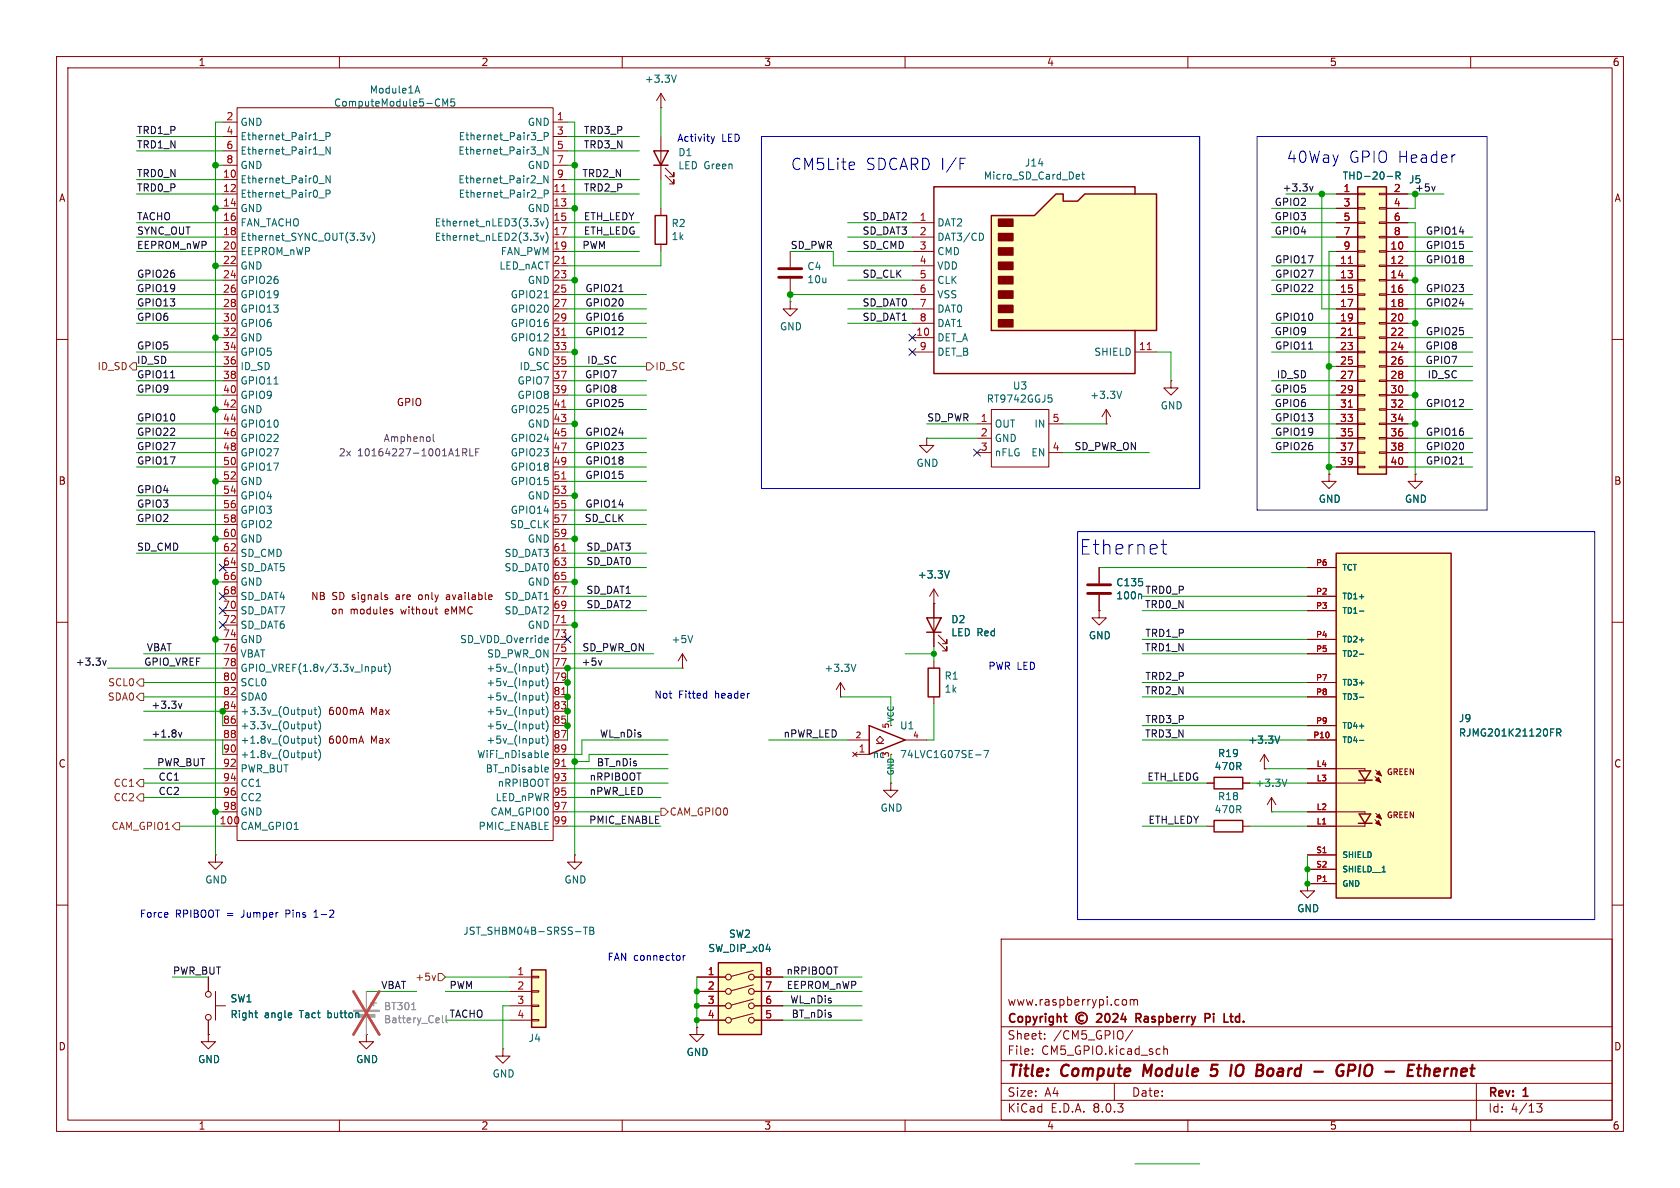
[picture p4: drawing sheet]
<svg xmlns="http://www.w3.org/2000/svg" width="297mm" height="210mm" viewBox="0 0 297 210" stroke-linecap="round" stroke-linejoin="round" font-family="sans-serif">
<g fill="none" stroke="#840000" stroke-width=".18">
<path d="M10 10h277v190h-277zM12 12h273v186h-273zM60 10v2M110 10v2M160 10v2M210 10v2M260 10v2M10 60h2M285 60h2M10 110h2M285 110h2M10 160h2"/>
<path d="M285 160h2M177 166h108v32h-108zM198.7 176.7l.3 .1 .2 .2-.1 .6-.4 .1M199.8 176.8l.4-.1 .3 .2M199.8 176.7v1M200.5 176.9l.2-.2 .3 .1 .1 .9M200.5 176.9v.8M60 198v2M110 198v2M160 198v2M177 194.5h108M177 191.5h108"/>
<path d="M177 187.5h108M177 181.5h108M182.5 186.3v.1M182.5 185.5v.1M184.7 183.6v.1M184.7 182.8v.1M197 191.5v3M200.2 182.1l-1.2 2M205.7 184.9v1.5M205.7 185.5l.3-.1 .3 .1 .1 .9M210 198v2M260 198v2"/>
<path d="M261 191.5v6.5M271.7 195.1h.9l-.5 .6 .4 .1v.7l-.2 .1-.6-.1"/>
</g>
<g fill="none" stroke="#840000" stroke-width=".4">
<path d="M202.3 188.2l-.2 2M214 190l.3 .2 .6-.1M215.3 188.2h-1l-.2 1 .3-.2 .7 .1M219.5 188.2a.77 .77 0 0 0-1 .7v1l.3 .3h.4M224.8 188.9a.62 .62 0 0 0-.7 .4v.7l.2 .2h.3M237.5 188.3a.86 .86 0 0 0-1.2 .8M238.4 189.3h.7a.55 .55 0 0 0 .5-.5 .55 .55 0 0 0-.3-.6h-.8l-.2 2M240.5 188.2l-.2 2M248.8 190.2h1M249 189.2h.6M249.1 188.2h.9M250.5 188.9h.8"/>
<path d="M250.9 188.2l-.2 1.7M252 189l.2-.1 .5 .1-.1 1.2M252 188.2l-.2 2M254.6 189.4l-1 .1M254.6 189.2l-.3-.3h-.4l-.3 .3v.9l.2 .1 .6-.1"/>
</g>
<g fill="none" stroke="#840000" stroke-width=".3">
<path d="M188.1 179.7h.5M190.8 179a1 1 0 0 0-.4 1.6 1 1 0 0 0 1.6 0 1 1 0 0 0-.4-1.6M191.5 179.5a.52 .52 0 0 0-.8 .5 .52 .52 0 0 0 .8 .4M193.9 179.3l.6-.1 .2 .1 .1 .3-1 1.1h1M195.5 179.3l.2-.1a.81 .81 0 0 1 .6 .6 .81 .81 0 0 1-.3 .8l-.2 .1a.81 .81 0 0 1-.3-1.4zM196.8 179.3l.5-.1 .3 .1v.3l-.9 1.1h.9M198.6 179.1l-.4 1.1h.9M198.9 179.7v1M201.2 180l.5 .7M201.6 179.3l-.8-.1v1.5M201.6 179.9l-.8 .1M213.1 179.2h.5l.3 .3-.1 .4-.7 .1"/>
<path d="M217.4 179.7h.6M217.6 179.2v1.3l.4 .2M188.5 180.7h.1"/>
</g>
<path d="M240 33h5.1v50.8h-5.1z" fill="#ffffc2"/>
<g fill="none" stroke="#840000" stroke-width=".18">
<path d="M236.2 34.3h3.8M236.2 36.8h3.8M236.2 39.4h3.8M240 39.2h1.3v.3h-1.3zM240 36.7h1.3v.3h-1.3zM240 34.2h1.3v.2h-1.3zM243.8 39.2h1.3v.3h-1.3zM243.8 36.7h1.3v.3h-1.3zM243.8 34.2h1.3v.2h-1.3zM245.1 34.3h3.8M245.1 36.8h3.8M245.1 39.4h3.8"/>
<path d="M236.2 44.5h3.8M236.2 47h3.8M236.2 49.5h3.8M236.2 52.1h3.8M236.2 54.6h3.8M236.2 57.2h3.8M236.2 59.7h3.8M236.2 41.9h3.8M240 59.6h1.3v.2h-1.3zM240 57h1.3v.3h-1.3zM240 54.5h1.3v.2h-1.3zM240 51.9h1.3v.3h-1.3z"/>
<path d="M240 49.4h1.3v.3h-1.3zM240 46.9h1.3v.2h-1.3zM240 44.3h1.3v.3h-1.3zM240 41.8h1.3v.2h-1.3zM243.8 59.6h1.3v.2h-1.3zM243.8 57h1.3v.3h-1.3zM243.8 54.5h1.3v.2h-1.3zM243.8 51.9h1.3v.3h-1.3zM243.8 49.4h1.3v.3h-1.3zM243.8 46.9h1.3v.2h-1.3zM243.8 44.3h1.3v.3h-1.3zM243.8 41.8h1.3v.2h-1.3z"/>
<path d="M245.1 44.5h3.8M245.1 47h3.8M245.1 49.5h3.8M245.1 52.1h3.8M245.1 54.6h3.8M245.1 57.2h3.8M245.1 59.7h3.8M245.1 41.9h3.8M172.7 74.9h2.6M172.7 77.5h2.6M175.3 72.4h10.1v10.2h-10.1zM185.4 74.9h2.6"/>
<path d="M207 67.3v1.3h1.3l-1.3 1.3-1.3-1.3h1.3M207 67.3h.1M236.2 62.2h3.8M236.2 64.8h3.8M236.2 67.3h3.8M236.2 69.9h3.8M236.2 72.4h3.8M236.2 74.9h3.8M236.2 77.5h3.8M240 79.9h1.3v.2h-1.3zM240 77.3h1.3v.3h-1.3zM240 74.8h1.3v.3h-1.3z"/>
<path d="M240 72.3h1.3v.2h-1.3zM240 69.7h1.3v.3h-1.3zM240 67.2h1.3v.2h-1.3zM240 64.6h1.3v.3h-1.3zM240 62.1h1.3v.3h-1.3zM243.8 79.9h1.3v.2h-1.3zM243.8 77.3h1.3v.3h-1.3zM243.8 74.8h1.3v.3h-1.3zM243.8 72.3h1.3v.2h-1.3zM243.8 69.7h1.3v.3h-1.3zM243.8 67.2h1.3v.2h-1.3zM243.8 64.6h1.3v.3h-1.3z"/>
<path d="M243.8 62.1h1.3v.3h-1.3zM245.1 62.2h3.8M245.1 64.8h3.8M245.1 67.3h3.8M245.1 69.9h3.8M245.1 72.4h3.8M245.1 74.9h3.8M245.1 77.5h3.8M172.7 80h2.6M185.4 80h2.6M236.2 80h3.8M236.2 82.6h3.8"/>
<path d="M240 82.4h1.3v.3h-1.3zM243.8 82.4h1.3v.3h-1.3zM245.1 80h3.8M245.1 82.6h3.8"/>
</g>
<path d="M240 33h5.1v50.8h-5.1z" fill="none" stroke="#840000" stroke-width=".25"/>
<path d="M238.4 46.6h.7M238.4 59.3h.7M238.4 72h.7" fill="none" stroke="#a90000" stroke-width=".18"/>
<path d="M245.2 31.2h1M246.8 31.1l.6-.1 .1-.2v-.3l-.7-.1v1.3M247.1 31.1l.4 .6M185.3 69.8h.6M185.8 70.3l.2 .2v.3l-.2 .3" fill="none" stroke="#006464" stroke-width=".18"/>
<path d="M175.3 38.1h7.6l3.8-3.8h1.3v1.3h2.5l1.3-1.3h12.7v24.1h-29.2z" fill="#ffffc2"/>
<g fill="#840000" stroke="#840000" stroke-width=".25">
<path d="M176.5 56.5h2.6v1.3h-2.6z"/>
<path d="M176.5 54h2.6v1.2h-2.6z"/>
<path d="M176.5 51.4h2.6v1.3h-2.6z"/>
<path d="M176.5 48.9h2.6v1.3h-2.6z"/>
<path d="M176.5 46.4h2.6v1.2h-2.6z"/>
<path d="M176.5 43.8h2.6v1.3h-2.6z"/>
<path d="M176.5 41.3h2.6v1.2h-2.6z"/>
<path d="M176.5 38.7h2.6v1.3h-2.6z"/>
</g>
<path d="M175.3 38.1h7.6l3.8-3.8h1.3v1.3h2.5l1.3-1.3h12.7v24.1h-29.2zM200.7 34.3v-1.3h-35.6v33h35.6v-7.6M214.6 137.4h5.1v2h-5.1z" fill="none" stroke="#840000" stroke-width=".25"/>
<g fill="none" stroke="#840000" stroke-width=".18">
<path d="M116.8 19.1h.1M116.8 16.5l-.7 1.3M116.8 16.5v2.6M116.8 16.5l.8 1.3M161.3 39.4h3.8M161.3 59.7h3.8M161.3 41.9h3.8M161.3 44.5h3.8M161.3 47h3.8M161.3 49.5h3.8M161.3 52.1h3.8M161.3 54.6h3.8"/>
<path d="M161.3 57.2h3.8M161.3 62.2h3.8M163.8 77.5v1.2h1.3l-1.3 1.3-1.2-1.3h1.2M163.8 77.5h.1M200.7 62.2h3.8M234.9 83.8v1.3h1.3l-1.3 1.3-1.2-1.3h1.2M234.9 83.8h.1M250.2 83.8v1.3h1.3l-1.3 1.3-1.3-1.3h1.3M250.2 83.8h.1M120.6 118.1h.1M120.6 115.6l-.7 1.2M120.6 115.6v2.5"/>
<path d="M120.6 115.6l.8 1.2M165.1 106.7h.1M165.1 104.1l-.8 1.3M165.1 104.1v2.6M165.1 104.1l.8 1.3M213.4 138.4h1.2M219.7 138.4h1.3M223.5 135.9h.1M223.5 133.4l-.7 1.2M223.5 133.4v2.5M223.5 133.4l.8 1.2M224.8 143.5h.1"/>
<path d="M224.8 141l-.8 1.2M224.8 141v2.5M224.8 141l.8 1.2M64.8 182.9v1.3h1.2l-1.2 1.2-1.3-1.2h1.3M64.8 182.9h.1"/>
</g>
<path d="M202.8 61.8h.7" fill="none" stroke="#a90000" stroke-width=".18"/>
<path d="M119.6 13.3l-.5 1.2M190.7 30.8l.2 .3-.6 .1M190.8 31.6l-.1 .1M191.2 30.8h.5M191.4 30.4v1.1l.3 .2M173.6 41.3l.3 .5-.3 .6M122.5 112.3l-.5 1.3M167.8 100.9l-.4 1.3M226.2 130.1l-.4 1.3M227.5 137.7l-.4 1.3" fill="none" stroke="#006464" stroke-width=".18"/>
<g fill="#a1a1a1" stroke="#a1a1a1" stroke-width=".18">
<path d="M62.5 178.6h4.6v.2h-4.6z"/>
<path d="M63.2 179.3h3.1v.5h-3.1z"/>
</g>
<path d="M64.8 175.3v3.3M64.8 179.6v3.3" fill="none" stroke="#a1a1a1" stroke-width=".18"/>
<path d="M65.5 177.3h1M66 176.8v1" fill="none" stroke="#a1a1a1" stroke-width=".25"/>
<path d="M72.8 178.5h.7M78.2 179.5v1.1l.2 .2M78.9 180.6l.2 .2" fill="none" stroke="#989898" stroke-width=".18"/>
<path d="M62.5 175.3l4.6 7.6M67.1 175.3l-4.6 7.6" fill="none" stroke="#e65255" stroke-width=".46"/>
<path d="M94 171.5h2.5v10.1h-2.5z" fill="#ffffc2"/>
<g fill="none" stroke="#840000" stroke-width=".18">
<path d="M116.8 24.1v7.7M116.8 36.8v1.3M117.6 31l1.5 1.5v-.7v.7h-.7M117.6 29.7l1.5 1.5v-.7v.7h-.7M116.8 43.2v1.3M139.7 53.3v1.3h1.3l-1.3 1.3-1.3-1.3h1.3M139.7 53.3h.1M165.1 116.8v1.3M157.5 138.4v1.3h1.2l-1.2 1.3-1.3-1.3h1.3M157.5 138.4h.1M165.1 123.2v1.3M101.6 151.1v1.3h1.3l-1.3 1.3-1.3-1.3h1.3"/>
<path d="M101.6 151.1h.1M36.8 172.7v2.6M38.1 177.8h1.8M38.1 175.3v5M90.2 172.7h3.8M90.2 175.3h3.8M90.2 177.8h3.8M94 177.7h1.2v.2h-1.2zM94 175.1h1.2v.3h-1.2zM94 172.6h1.2v.2h-1.2zM36.8 182.9v1.3h1.3l-1.3 1.2-1.2-1.2h1.2M36.8 182.9h.1"/>
<path d="M36.8 180.3v2.6M90.2 180.3h3.8M94 180.2h1.2v.3h-1.2zM123.2 181.6v1.3h1.3l-1.3 1.3-1.3-1.3h1.3M123.2 181.6h.1"/>
<circle cx="36.8" cy="179.8" r=".51"/>
<circle cx="36.8" cy="175.8" r=".51"/>
</g>
<path d="M115.6 26.7h2.5l-1.3 2.5zM115.6 29.2h2.5M115.8 38.1h2.1v5.1h-2.1zM164.1 118.1h2v5.1h-2zM94 171.5h2.5v10.1h-2.5z" fill="none" stroke="#840000" stroke-width=".25"/>
<path d="M45 179.1h.5M45.3 179.8l.2 .1M103.1 163.9h.8M103.5 163.9v1.3M104.3 163.9h.4l.2 .2-.2 .4 .2 .1 .1 .3-.2 .3h-.5zM104.3 164.5h.4" fill="none" stroke="#006464" stroke-width=".18"/>
<path d="M127 170.2h7.6v12.7h-7.6z" fill="#ffffc2"/>
<g fill="none" stroke="#840000" stroke-width=".18">
<path d="M41.9 19.1h55.9v129.5h-55.9zM39.4 21.6h2.5M39.4 31.8h2.5M39.4 34.3h2.5M39.4 36.8h2.5M39.4 39.4h2.5M39.4 24.1h2.5M39.4 26.7h2.5M39.4 29.2h2.5M97.8 21.6h2.5M97.8 31.8h2.5M97.8 34.3h2.5"/>
<path d="M97.8 36.8h2.5M97.8 39.4h2.5M97.8 24.1h2.5M97.8 26.7h2.5M97.8 29.2h2.5M39.4 41.9h2.5M39.4 44.5h2.5M39.4 47h2.5M39.4 49.5h2.5M39.4 52.1h2.5M39.4 54.6h2.5M39.4 57.2h2.5"/>
<path d="M39.4 59.7h2.5M97.8 41.9h2.5M97.8 44.5h2.5M97.8 47h2.5M97.8 49.5h2.5M97.8 52.1h2.5M97.8 54.6h2.5M97.8 57.2h2.5M97.8 59.7h2.5M139.7 44.5v2.7M139.7 49.3v2.8M39.4 62.2h2.5"/>
<path d="M39.4 64.8h2.5M39.4 67.3h2.5M39.4 69.9h2.5M39.4 72.4h2.5M39.4 74.9h2.5M39.4 77.5h2.5M97.8 62.2h2.5M97.8 64.8h2.5M97.8 67.3h2.5M97.8 69.9h2.5M97.8 72.4h2.5M97.8 74.9h2.5"/>
<path d="M97.8 77.5h2.5M39.4 80h2.5M39.4 82.6h2.5M39.4 85.1h2.5M39.4 87.6h2.5M39.4 90.2h2.5M39.4 92.7h2.5M39.4 95.3h2.5M39.4 97.8h2.5M97.8 80h2.5M97.8 82.6h2.5M97.8 85.1h2.5"/>
<path d="M97.8 87.6h2.5M97.8 90.2h2.5M97.8 92.7h2.5M97.8 95.3h2.5M97.8 97.8h2.5M39.4 100.3h2.5M39.4 102.9h2.5M39.4 105.4h2.5M39.4 108h2.5M39.4 110.5h2.5M39.4 113h2.5M39.4 115.6h2.5"/>
<path d="M39.4 118.1h2.5M68.4 105.6l.1 .1-.1 .3M68.4 105.1l.1 .1M69.1 108.1l.3 .1 .1 .1-.2 .2h-.3M69.1 107.7h.3M76.9 107.7h.5M77.1 108.5h.3M79.3 105.1l-.3 .1M79.4 105.5h-.3l-.2 .2 .1 .2 .4 .1M97.8 100.3h2.5M97.8 102.9h2.5M97.8 105.4h2.5"/>
<path d="M97.8 108h2.5M97.8 110.5h2.5M97.8 113h2.5M97.8 115.6h2.5M97.8 118.1h2.5M165.1 106.7v7.6M165.9 113.5l1.5 1.6v-.8v.8h-.8M165.9 112.3l1.5 1.5v-.8v.8h-.8M194.3 108v1.2h1.3l-1.3 1.3-1.3-1.3h1.3M194.3 108h.1M194.3 100.3v2.8M194.3 105.2v2.8"/>
<path d="M39.4 120.7h2.5M39.4 123.2h2.5M39.4 125.7h2.5M39.4 128.3h2.5M39.4 130.8h2.5M39.4 133.4h2.5M39.4 135.9h2.5M39.4 138.4h2.5M63.6 131h.6M63.6 125.9h.6M63.9 130.1l.4 1.3M63.9 125l.4 1.3"/>
<path d="M97.8 120.7h2.5M97.8 123.2h2.5M97.8 125.7h2.5M97.8 128.3h2.5M97.8 130.8h2.5M97.8 133.4h2.5M97.8 135.9h2.5M97.8 138.4h2.5M148.6 123.2h.1M148.6 120.7l-.8 1.2M148.6 120.7v2.5M148.6 120.7l.8 1.2"/>
<path d="M149.9 130.8h3.8M150.7 133l.8 .7M151.1 133.4h2.6M151.5 133l-.8 .7M154.9 130.8l.7-.6 .6 .6-.6 .6zM154.9 131.4h1.3M160 130.8h3.8M38.1 151.1v1.3h1.3l-1.3 1.3-1.3-1.3h1.3M38.1 151.1h.1M39.4 141h2.5M39.4 143.5h2.5M97.8 141h2.5"/>
<path d="M97.8 143.5h2.5M97.8 146.1h2.5M213.4 146.1h1.2M219.7 146.1h1.3M231.1 156.2v1.3h1.3l-1.3 1.3-1.2-1.3h1.2M231.1 156.2h.1M123.2 172.7h5.1M123.2 175.3h5.1M123.2 177.8h5.1M133.2 179.1l-3.9 1.1M133.2 176.6l-3.9 1.1M133.2 174.1l-3.9 1"/>
<path d="M133.2 171.6l-3.9 1M133.3 172.7h5.1M133.3 175.3h5.1M133.3 177.8h5.1M88.9 185.4v1.3h1.3l-1.3 1.3-1.3-1.3h1.3M88.9 185.4h.1M123.2 180.3h5.1M133.3 180.3h5.1"/>
<circle cx="128.8" cy="177.8" r=".51"/>
<circle cx="128.8" cy="172.7" r=".51"/>
<circle cx="128.8" cy="175.3" r=".51"/>
<circle cx="132.8" cy="172.7" r=".51"/>
<circle cx="132.8" cy="177.8" r=".51"/>
<circle cx="132.8" cy="175.3" r=".51"/>
<circle cx="128.8" cy="180.3" r=".51"/>
<circle cx="132.8" cy="180.3" r=".51"/>
</g>
<path d="M163.8 109.2h2.6l-1.3 2.6zM163.8 111.8h2.6M153.7 128.3l6.3 2.5-6.3 2.6zM214.6 145h5.1v2.1h-5.1zM127 170.2h7.6v12.7h-7.6z" fill="none" stroke="#840000" stroke-width=".25"/>
<g fill="none" stroke="#006464" stroke-width=".18">
<path d="M73.5 16.1h.6M73.8 15.2l.4 1.3M78.3 18.8v-1.3l.4 .9 .4-.9v1.3M80.3 17.5h-.6v.6l.2-.1h.4l.1 .2-.1 .4-.1 .2-.5-.2M56.4 32.5h.9M56.4 35h.9M56.4 24.8h.9M56.4 27.4h.9M57.6 24.1l.6-.1 .2-.1-.1-.3-.7-.2v1.3M57.6 34.3l.6-.1 .2-.2-.1-.3-.7-.1v1.3M58.4 26v1.2l-.8-1.2v1.2M58.4 31.1v1.2l-.8-1.2v1.2"/>
<path d="M94.3 38.7h.8l-.4 .5 .4 .1v.4l-.2 .2h-.4M94.9 32.5h1M94.9 27.4h1M94.9 35h1M94.9 24.8h1M95.5 39.1l.4 .8 .3-.8M96.2 24.1l.6-.1 .1-.1v-.3l-.7-.2v1.3M96.2 34.3l.6-.1 .1-.2v-.3l-.7-.1v1.3M96.5 38.5a1.46 1.46 0 0 1 0 1.9M96.9 26v1.2l-.7-1.2v1.2M96.9 31.1v1.2l-.7-1.2v1.2M64.9 41.6l.3 .9 .3-.9"/>
<path d="M65.9 41a1.46 1.46 0 0 1 0 2M94.3 41.2h.8l-.4 .5 .4 .1v.4l-.2 .3h-.4M95.5 41.6l.4 .9 .3-.9M96.2 52.6h.7M96.5 41a1.46 1.46 0 0 1 0 2M48.4 67.9h.8M66.3 118v.6M66.9 117.8l.1 .8 .3 .1 .1-.1M67.4 117.8v.9M67.9 117.8h.4M68 117.4v1.1l.3 .2M68.6 117.2a1.46 1.46 0 0 1 0 2"/>
<path d="M95.7 117.8h.5M95.9 117.4v1.1l.3 .2M95.9 120v1l.3 .2M96.5 112.8h.4v.3l-.6 .1M96.5 117.2a1.46 1.46 0 0 1 0 2M96.5 119.8a1.46 1.46 0 0 1 0 1.9M96.9 113.5l-.4 .1M151.3 117.4l-.4 1.3M201.6 105l.2 .2M55.1 126.2l-.4 .1M55.1 125.5v.8M55.1 128v.8"/>
<path d="M55.1 130.5v.9M55.1 133.1v.8M55.1 128.7l-.4 .1M55.1 131.3l-.4 .1M55.1 133.8l-.4 .1M55.5 125.5h.5M55.5 128h.5M55.5 130.5h.5M55.5 133.1h.5M55.7 125v1.1l.3 .2M55.7 127.6v1.1l.3 .1M55.7 130.1v1.1l.3 .2"/>
<path d="M55.7 132.7v1l.3 .2M56.3 127.4a1.46 1.46 0 0 1 0 1.9M56.3 124.9a1.46 1.46 0 0 1 0 1.9M56.3 129.9a1.46 1.46 0 0 1 0 2M56.3 132.5a1.46 1.46 0 0 1 0 1.9M95.7 120.4h.5M95.7 122.9h.5M95.7 125.5h.5M95.7 128h.5M95.7 130.5h.5M95.9 122.5v1.1l.3 .2M95.9 125v1.1l.3 .2"/>
<path d="M95.9 127.6v1.1l.3 .1M95.9 130.1v1.1l.3 .2M96.3 133.5l.6-.1v-.3h-.4l-.2 .2 .1 .6h.5M96.4 135.7l.4-.1 .1 .3-.6 .1M96.4 136.4h.5M96.5 122.3a1.46 1.46 0 0 1 0 2M96.5 124.9a1.46 1.46 0 0 1 0 1.9M96.5 127.4a1.46 1.46 0 0 1 0 1.9M96.5 129.9a1.46 1.46 0 0 1 0 2M172.5 133.4h.9M173.9 132.7h.9l-.6 1.2"/>
</g>
<path d="M99.3 33.9h.7M99.3 46.6h.7M99.3 59.3h.7M99.3 72h.7M99.3 84.7h.7M99.3 97.4h.7M99.3 110.1h.7M99.3 122.8h.7M99.3 135.5h.7" fill="none" stroke="#a90000" stroke-width=".18"/>
<path d="M76.6 76.8v1.1l.2 .1M81.8 80l.6-.1 .1-.2v-.3l-.7-.1v1.3M82.1 80l.4 .6M83.1 79.3v1.3h.6M84.1 79.9h.4M84.7 79.3h-.6v1.3" fill="none" stroke="#840084" stroke-width=".18"/>
<path d="M137.7 49h4M137.7 47.5h4M192.3 104.9h4M192.3 103.4h4" fill="none" stroke="#840000" stroke-width=".51"/>
<path d="M236.2 97.8h20.3v61h-20.3z" fill="#ffffc2"/>
<path d="M236.2 97.8h20.3v61h-20.3zM240.2 137.9h2.4M240.3 136.3h2l-1 1.6zM240.2 145.5h2.4M240.3 143.9h2l-1 1.6z" fill="none" stroke="#840000" stroke-width=".25"/>
<g fill="none" stroke="#840000" stroke-width=".18">
<path d="M236.2 34.3h3.8M236.2 36.8h3.8M236.2 39.4h3.8M245.1 34.3h3.8M245.1 36.8h3.8M245.1 39.4h3.8M236.2 44.5h3.8M236.2 47h3.8M236.2 49.5h3.8M236.2 52.1h3.8M236.2 54.6h3.8M236.2 57.2h3.8"/>
<path d="M236.2 59.7h3.8M236.2 41.9h3.8M245.1 44.5h3.8M245.1 47h3.8M245.1 49.5h3.8M245.1 52.1h3.8M245.1 54.6h3.8M245.1 57.2h3.8M245.1 59.7h3.8M245.1 41.9h3.8M195.6 74.9h.1M195.6 72.4l-.8 1.3"/>
<path d="M195.6 72.4v2.5M195.6 72.4l.7 1.3M236.2 62.2h3.8M236.2 64.8h3.8M236.2 67.3h3.8M236.2 69.9h3.8M236.2 72.4h3.8M236.2 74.9h3.8M236.2 77.5h3.8M245.1 62.2h3.8M245.1 64.8h3.8M245.1 67.3h3.8"/>
<path d="M245.1 69.9h3.8M245.1 72.4h3.8M245.1 74.9h3.8M245.1 77.5h3.8M234.9 83.8h.1M236.2 80h3.8M236.2 82.6h3.8M245.1 80h3.8M245.1 82.6h3.8M250.2 83.8h.1M165.1 106.7h.1M165.1 106.7v2.5"/>
<path d="M165.1 111.8v2.5M194.3 108h.1M194.3 100.3v2.8M194.3 105.2v2.8M231.1 105.4h5.1M231.1 108h5.1M231.1 113h5.1M231.1 115.6h5.1M231.1 100.3h5.1M213.4 138.4h1.2M219.7 138.4h1.3M223.5 135.9h.1"/>
<path d="M231.1 135.9h10.2v.2M231.1 130.8h5.1M231.1 120.7h5.1M231.1 123.2h5.1M231.1 128.3h5.1M241.3 138v.4h-10.2M243.1 137.3l1 1M243.2 136.1l1 1.1M231.1 156.2h.1M231.1 143.5h10.2v.3M231.1 156.2h5.1M231.1 151.1h5.1"/>
<path d="M231.1 153.7h5.1M241.3 145.7v.4h-10.2M243.1 144.9l1 1M243.2 143.8l1 1M36.8 172.7v2.6M123.2 172.7h5.1M123.2 175.3h5.1M123.2 177.8h5.1M133.3 172.7h5.1M133.3 175.3h5.1M133.3 177.8h5.1M36.8 182.9h.1"/>
<path d="M36.8 180.3v2.6M64.8 182.9h.1M123.2 181.6h.1M123.2 180.3h5.1M133.3 180.3h5.1"/>
</g>
<g fill="#840000" stroke="#840000" stroke-width=".18">
<path d="M243.2 145.5l.5-.5 .4 .9z"/>
<path d="M243.2 137.9l.5-.5 .4 .9z"/>
<path d="M243.3 144.4l.5-.5 .4 .9z"/>
<path d="M243.3 136.8l.5-.5 .4 .9z"/>
</g>
<g fill="none" stroke="#006464" stroke-width=".18">
<path d="M245.2 31.2h1M246.8 31.1l.6-.1 .1-.2v-.3l-.7-.1v1.3M247.1 31.1l.4 .6M198.3 69.2l-.4 1.2M167.8 100.9l-.4 1.3M201.6 105l.2 .2M240.3 108h.8M240.3 115.6h.8M226.2 130.1l-.4 1.3M240.3 130.9h.8M240.3 123.3h.8M275.2 129.5h.6l.1-.2v-.3l-.7-.2v1.3"/>
<path d="M275.5 129.5l.4 .6M244.4 154.1h.5M45 179.1h.5M45.3 179.8l.2 .1"/>
</g>
<path d="M23.5 64.1h.6v1.3h-.6l-.6-.6zM114.3 64.1h.6l.7 .7-.7 .6h-.6zM24.8 137.8h.6v1.3h-.6l-.7-.7zM24.8 122.6h.6v1.2h-.6l-.7-.6zM24.8 120h.6v1.3h-.6l-.7-.6zM24.8 140.3h.6v1.3h-.6l-.7-.6zM30.5 146.1l.6-.7h.6v1.3h-.6zM116.8 142.9h.7l.6 .6-.6 .6h-.7zM77 172.5l-.3 .8M77.5 172.1h.6l.6 .6-.6 .7h-.6z" fill="none" stroke="#725600" stroke-width=".18"/>
<path d="M231.5 32.9l.3 .9 .3-.9M253.7 32.9l-.3 .9M109.4 51.6h.7M30.2 66.8h.7M231.3 61.7h.8M258 82h.7M18.2 116.8l.3 .8 .3-.8M106.4 116.8l-.3 .8M31.5 124.4l.4 .8 .3-.8M31.5 129.5l.4 .8 .3-.8" fill="none" stroke="#0f0f0f" stroke-width=".18"/>
<g fill="none" stroke="#0000c2" stroke-width=".18">
<path d="M125.7 24.1l.3 .9M126 25l-.3 .4M126.3 24.1l-.3 .9M134.6 24.1h77.5v62.3h-77.5zM150.8 28.6l.2 .1 .1 .4-1 .2M151 29.9l-.2 .1M169.7 28.9h.7M169.7 28h1M222.2 24.1h40.7v66.1h-40.7zM257.1 27.4h.1M190.5 94h91.4v68.6h-91.4zM205.3 96.3h.9"/>
<path d="M205.6 95.4v2.2l.2 .2 .4 .1M124.8 122.6h.1M124.9 122.1v1.3M124.9 123.4h-.1M55.5 162.1h.7M55.7 161.1l-.2 .1M120.8 168.9v.9M121.1 168.9l-.3 .3"/>
</g>
<g fill="none" stroke="#009600" stroke-width=".18">
<path d="M116.8 19.1v5M24.1 39.4h15.3M24.1 34.3h15.3M24.1 31.8h15.3M24.1 26.7h15.3M24.1 24.1h15.3M38.1 36.8h1.3M38.1 29.2h1.3M39.4 21.6h-1.3v129.5M100.3 21.6h1.3v129.5M100.3 36.8h1.3M100.3 29.2h1.3"/>
<path d="M100.3 39.4h12.7M100.3 34.3h12.7M100.3 31.8h12.7M100.3 26.7h12.7M100.3 24.1h12.7M116.8 31.8v5M149.9 39.4h11.4M224.8 36.8h11.4M224.8 39.4h11.4M227.3 34.3h8.9M233.7 34.3v20.3h2.5M248.9 39.4h1.3v44.4"/>
<path d="M248.9 34.3h6.4M250.2 34.3v2.5h-1.3M24.1 57.2h15.3M24.1 54.6h15.3M24.1 44.5h15.3M24.1 49.5h15.3M24.1 41.9h15.3M24.1 52.1h15.3M38.1 59.7h1.3M38.1 47h1.3M100.3 57.2h14M100.3 54.6h14"/>
<path d="M100.3 59.7h14M100.3 44.5h12.7M100.3 49.5h1.3M100.3 41.9h12.7M100.3 52.1h14M116.8 44.5v2.5h-16.5M139.7 44.5h7.6v2.5h14M149.9 57.2h11.4M149.9 54.6h11.4M149.9 44.5h11.4M149.9 49.5h11.4M149.9 41.9h11.4"/>
<path d="M161.3 52.1h-21.6v1.2M224.8 57.2h11.4M224.8 59.7h11.4M224.8 47h11.4M224.8 49.5h11.4M224.8 41.9h11.4M224.8 52.1h11.4M236.2 44.5h-1.3v39.3M248.9 57.2h1.3M248.9 54.6h11.4M248.9 59.7h11.4M248.9 47h11.4"/>
<path d="M248.9 44.5h11.4M248.9 49.5h1.3M248.9 41.9h11.4M248.9 52.1h11.4M24.1 74.9h15.3M24.1 77.5h15.3M24.1 62.2h15.3M24.1 64.8h15.3M24.1 67.3h15.3M24.1 69.9h15.3M38.1 72.4h1.3M100.3 74.9h1.3"/>
<path d="M100.3 77.5h14M100.3 62.2h1.3M100.3 64.8h14M100.3 67.3h14M100.3 69.9h14M100.3 72.4h14M163.8 74.9h8.9M163.8 77.5h8.9M188 74.9h7.6M204.5 62.2h2.5v5.1M224.8 74.9h11.4M224.8 77.5h11.4"/>
<path d="M224.8 62.2h11.4M224.8 67.3h11.4M224.8 69.9h11.4M224.8 72.4h11.4M234.9 64.8h1.3M248.9 74.9h1.3M248.9 77.5h11.4M248.9 62.2h11.4M248.9 64.8h11.4M248.9 67.3h11.4M248.9 69.9h1.3M248.9 72.4h11.4"/>
<path d="M24.1 87.6h15.3M24.1 80h15.3M24.1 82.6h15.3M24.1 90.2h15.3M24.1 92.7h15.3M24.1 97.8h15.3M38.1 95.3h1.3M38.1 85.1h1.3M100.3 87.6h1.3M100.3 80h14M100.3 82.6h14M100.3 95.3h1.3"/>
<path d="M100.3 90.2h14M100.3 85.1h14M100.3 92.7h14M100.3 97.8h14M188 80h15.2M224.8 80h11.4M234.9 82.6h1.3M248.9 80h11.4M248.9 82.6h11.4M19 118.1h20.4M25.4 115.6h14M38.1 102.9h1.3"/>
<path d="M38.1 113h1.3M100.3 102.9h1.3M100.3 100.3h14M100.3 115.6h15.3M100.3 110.5h1.3M100.3 108h14M100.3 105.4h14M120.6 118.1h-20.3v12.7M160 115.6h5.1M165.1 114.3v2.5M194.3 100.3h36.8M201.9 115.6h29.2"/>
<path d="M201.9 113h29.2M201.9 108h29.2M201.9 105.4h29.2M25.4 123.2h14M25.4 125.7h14v2.6M25.4 120.7h14M25.4 130.8h14v2.6M25.4 138.4h14M25.4 135.9h14M100.3 138.4h17.8M100.3 135.9h17.8M118.1 130.8h-15.2v2.6h-2.6"/>
<path d="M118.1 133.4h-14v1.2h-2.5M135.9 130.8h14M148.6 123.2h8.9v5.1M157.5 133.4v5M165.1 124.5v6.3h-1.3M201.9 123.2h29.2M201.9 120.7h29.2M201.9 138.4h11.5M201.9 130.8h29.2M201.9 128.3h29.2M221 138.4h10.1M223.5 135.9h7.6"/>
<path d="M25.4 141h14M31.7 146.1h7.7M38.1 143.5h1.3M100.3 141h16.5M100.3 143.5h16.5M100.3 146.1h16.5M201.9 146.1h11.5M221 146.1h10.1M224.8 143.5h6.3M231.1 151.1v5.1M30.5 172.7h6.3M64.8 175.3h8.9"/>
<path d="M78.7 175.3h11.5M78.7 172.7h11.5M90.2 177.8h-1.3v7.6M123.2 172.7v8.9M138.4 175.3h14M138.4 172.7h14M138.4 177.8h14M78.7 180.3h11.5M138.4 180.3h14M200.7 205.7h11.4"/>
</g>
<g fill="none" stroke="#000084" stroke-width=".18">
<path d="M160.7 59.1l1.2 1.2M161.9 59.1l-1.2 1.2M160.7 61.6l1.2 1.2M161.9 61.6l-1.2 1.2M172.1 79.4l1.2 1.2M173.3 79.4l-1.2 1.2M38.8 99.7l1.2 1.2M40 99.7l-1.2 1.2M38.8 109.9l1.2 1.2M38.8 104.8l1.2 1.2M38.8 107.3l1.2 1.3M40 109.9l-1.2 1.2"/>
<path d="M40 104.8l-1.2 1.2M40 107.3l-1.2 1.3M99.7 112.4l1.2 1.2M100.9 112.4l-1.2 1.2"/>
</g>
<path d="M72.8 178.5h.7M78.2 179.5v1.1l.2 .2M78.9 180.6l.2 .2" fill="none" stroke="#989898" stroke-width=".18"/>
<path d="M64.8 175.3v2.5M64.8 180.3v2.6" fill="none" stroke="#a1a1a1" stroke-width=".18"/>
<path d="M62.5 175.3l4.6 7.6M67.1 175.3l-4.6 7.6" fill="none" stroke="#e65255" stroke-width=".46"/>
<path d="M238.4 46.6h.7M238.4 59.3h.7M238.4 72h.7" fill="none" stroke="#a90000" stroke-width=".18"/>
<g fill="#009600" stroke="#009600" stroke-width=".18">
<circle cx="38.1" cy="113" r=".51"/>
<circle cx="39.4" cy="125.7" r=".51"/>
<circle cx="38.1" cy="143.5" r=".51"/>
<circle cx="38.1" cy="59.7" r=".51"/>
<circle cx="38.1" cy="47" r=".51"/>
<circle cx="38.1" cy="36.8" r=".51"/>
<circle cx="38.1" cy="29.2" r=".51"/>
<circle cx="38.1" cy="72.4" r=".51"/>
<circle cx="100.3" cy="125.7" r=".51"/>
<circle cx="100.3" cy="128.3" r=".51"/>
<circle cx="100.3" cy="123.2" r=".51"/>
<circle cx="100.3" cy="120.7" r=".51"/>
<circle cx="101.6" cy="134.6" r=".51"/>
<circle cx="100.3" cy="118.1" r=".51"/>
<circle cx="101.6" cy="110.5" r=".51"/>
<circle cx="38.1" cy="95.3" r=".51"/>
<circle cx="38.1" cy="85.1" r=".51"/>
<circle cx="38.1" cy="102.9" r=".51"/>
<circle cx="123.2" cy="180.3" r=".46"/>
<circle cx="123.2" cy="177.8" r=".46"/>
<circle cx="123.2" cy="175.3" r=".46"/>
<circle cx="101.6" cy="36.8" r=".51"/>
<circle cx="101.6" cy="62.2" r=".51"/>
<circle cx="101.6" cy="87.6" r=".51"/>
<circle cx="101.6" cy="49.5" r=".51"/>
<circle cx="101.6" cy="74.9" r=".51"/>
<circle cx="101.6" cy="102.9" r=".51"/>
<circle cx="101.6" cy="95.3" r=".51"/>
<circle cx="101.6" cy="29.2" r=".51"/>
<circle cx="139.7" cy="52.1" r=".51"/>
<circle cx="250.2" cy="34.3" r=".51"/>
<circle cx="235" cy="64.8" r=".51"/>
<circle cx="233.7" cy="34.3" r=".51"/>
<circle cx="250.2" cy="69.9" r=".51"/>
<circle cx="250.2" cy="74.9" r=".51"/>
<circle cx="235" cy="82.6" r=".51"/>
<circle cx="231.1" cy="156.2" r=".46"/>
<circle cx="231.1" cy="153.7" r=".46"/>
<circle cx="250.2" cy="57.2" r=".51"/>
<circle cx="250.2" cy="49.5" r=".51"/>
<circle cx="165.1" cy="115.6" r=".46"/>
</g>
<text font-size="3.5" fill="#0000c2" x="190.8" y="98.3">Ethernet</text>
<g font-size="2.8" fill="#0000c2">
<text x="227.3" y="29">40Way</text>
<text x="238.4" y="29">GPIO Header</text>
<text x="139.7" y="30.2">CM5Lite</text>
<text x="152.9" y="30.2">SDCARD I/F</text>
</g>
<g font-size="2.8" fill="#840000">
<text x="178" y="190.9">Title:</text>
<text x="187.7" y="190.9">Compute</text>
<text x="202.9" y="190.9">Module</text>
<text x="215.7" y="190.9">5</text>
<text x="220" y="190.9">IO</text>
<text x="225.3" y="190.9">Board</text>
<text x="236.3" y="190.9">-</text>
<text x="241.1" y="190.9">GPIO</text>
<text x="250.5" y="190.9">-</text>
<text x="255.3" y="190.9">Ethernet</text>
</g>
<g font-size="2.1" fill="#840000">
<text x="178" y="178">www.raspberrypi.com</text>
<text x="178" y="184">Sheet:</text>
<text x="178" y="181.2">Copyright</text>
<text x="186.2" y="184">/CM5_GPIO/</text>
<text x="202.1" y="181.2">Raspberry</text>
<text x="214.9" y="181.2">Pi</text>
<text x="218.9" y="181.2">Ltd.</text>
<text x="178" y="186.7">File:</text>
<text x="184.1" y="186.7">CM5_GPIO.kicad_sch</text>
<text x="178" y="196.9">KiCad</text>
<text x="178" y="194.1">Size:</text>
<text x="184.7" y="194.1">A4</text>
<text x="185.7" y="196.9">E.D.A.</text>
<text x="193.3" y="196.9">8.0.3</text>
<text x="200" y="194.1">Date:</text>
<text x="263" y="194.3">Rev:</text>
<text x="263" y="196.9">Id:</text>
<text x="267.1" y="196.9">4/13</text>
<text x="269.4" y="194.3">1</text>
</g>
<g font-size="1.8" fill="#840000">
<text x="35" y="11.9">1</text>
<text x="85" y="11.9">2</text>
<text x="135" y="11.9">3</text>
<text x="185" y="11.9">4</text>
<text x="235" y="11.9">5</text>
<text x="285" y="11.9">6</text>
<text x="10.3" y="35.9">A</text>
<text x="285.3" y="35.9">A</text>
<text x="70" y="72">GPIO</text>
<text x="10.3" y="85.9">B</text>
<text x="285.3" y="85.9">B</text>
<text x="54.9" y="106.3">NB</text>
<text x="58.7" y="106.3">SD signals</text>
<text x="70.3" y="106.3">are</text>
<text x="74.5" y="106.3">only</text>
<text x="79.7" y="106.3">available</text>
<text x="58.4" y="108.8">on</text>
<text x="61.9" y="108.8">modules</text>
<text x="71" y="108.8">without</text>
<text x="79" y="108.8">eMMC</text>
<text x="57.9" y="131.7">600mA</text>
<text x="57.9" y="126.6">600mA</text>
<text x="65.5" y="131.7">Max</text>
<text x="65.5" y="126.6">Max</text>
<text x="10.3" y="135.9">C</text>
<text x="285.3" y="135.9">C</text>
<text x="10.3" y="185.9">D</text>
<text x="285.3" y="185.9">D</text>
<text x="35" y="199.9">1</text>
<text x="85" y="199.9">2</text>
<text x="135" y="199.9">3</text>
<text x="185" y="199.9">4</text>
<text x="235" y="199.9">5</text>
<text x="285" y="199.9">6</text>
</g>
<g font-size="1.8" fill="#006464">
<text x="65.3" y="16.7">Module1A</text>
<text x="113.9" y="14.8">+3.3V</text>
<text x="42.4" y="22.5">GND</text>
<text x="59" y="19.1">ComputeModule5-CM5</text>
<text x="93.2" y="22.5">GND</text>
<text x="42.4" y="25">Ethernet_Pair1_P</text>
<text x="42.4" y="27.5">Ethernet_Pair1_N</text>
<text x="80.9" y="27.5">Ethernet_Pair3_N</text>
<text x="81" y="25">Ethernet_Pair3_P</text>
<text x="119.8" y="27.8">D1</text>
<text x="181.1" y="29.6">J14</text>
<text x="42.4" y="32.6">Ethernet_Pair0_N</text>
<text x="42.4" y="35.2">Ethernet_Pair0_P</text>
<text x="42.4" y="30.1">GND</text>
<text x="80.9" y="32.6">Ethernet_Pair2_N</text>
<text x="81" y="35.2">Ethernet_Pair2_P</text>
<text x="93.2" y="30.1">GND</text>
<text x="119.8" y="30.1">LED Green</text>
<text x="173.8" y="32">Micro_SD_Card_Det</text>
<text x="237.3" y="32">THD-20-R</text>
<text x="249" y="32.6">J5</text>
<text x="42.4" y="37.7">GND</text>
<text x="42.4" y="40.2">FAN_TACHO</text>
<text x="76.8" y="40.2">Ethernet_nLED3(3.3v)</text>
<text x="93.2" y="37.7">GND</text>
<text x="118.6" y="40.3">R2</text>
<text x="165.6" y="40.2">DAT2</text>
<text x="42.4" y="42.8">Ethernet_SYNC_OUT(3.3v)</text>
<text x="42.4" y="45.3">EEPROM_nWP</text>
<text x="42.4" y="47.9">GND</text>
<text x="76.8" y="42.8">Ethernet_nLED2(3.3v)</text>
<text x="88.2" y="47.9">LED_nACT</text>
<text x="88.4" y="45.3">FAN_PWM</text>
<text x="118.6" y="42.6">1k</text>
<text x="142.6" y="48">C4</text>
<text x="165.6" y="42.8">DAT3/CD</text>
<text x="165.6" y="45.3">CMD</text>
<text x="165.6" y="47.9">VDD</text>
<text x="42.4" y="50.4">GPIO26</text>
<text x="42.4" y="52.9">GPIO19</text>
<text x="90.2" y="52.9">GPIO21</text>
<text x="93.2" y="50.4">GND</text>
<text x="142.6" y="50.3">10u</text>
<text x="165.6" y="50.4">CLK</text>
<text x="165.6" y="52.9">VSS</text>
<text x="42.4" y="55.5">GPIO13</text>
<text x="42.4" y="58">GPIO6</text>
<text x="90.2" y="55.5">GPIO20</text>
<text x="90.2" y="58">GPIO16</text>
<text x="137.8" y="58.6">GND</text>
<text x="165.6" y="55.5">DAT0</text>
<text x="165.6" y="58">DAT1</text>
<text x="42.4" y="60.6">GND</text>
<text x="42.4" y="63.1">GPIO5</text>
<text x="42.4" y="65.6">ID_SD</text>
<text x="90.2" y="60.6">GPIO12</text>
<text x="91.8" y="65.6">ID_SC</text>
<text x="93.2" y="63.1">GND</text>
<text x="165.6" y="60.6">DET_A</text>
<text x="165.6" y="63.1">DET_B</text>
<text x="193.4" y="63.1">SHIELD</text>
<text x="42.4" y="68.2">GPIO11</text>
<text x="42.4" y="70.7">GPIO9</text>
<text x="91.4" y="68.2">GPIO7</text>
<text x="91.4" y="70.7">GPIO8</text>
<text x="174.3" y="71.4">RT9742GGJ5</text>
<text x="179" y="69.1">U3</text>
<text x="192.6" y="70.7">+3.3V</text>
<text x="42.4" y="73.3">GND</text>
<text x="42.4" y="75.8">GPIO10</text>
<text x="90.2" y="73.3">GPIO25</text>
<text x="93.2" y="75.8">GND</text>
<text x="175.8" y="75.8">OUT</text>
<text x="182.8" y="75.8">IN</text>
<text x="205.1" y="72.6">GND</text>
<text x="42.4" y="78.3">GPIO22</text>
<text x="42.4" y="80.9">GPIO27</text>
<text x="42.4" y="83.4">GPIO17</text>
<text x="90.2" y="78.3">GPIO24</text>
<text x="90.2" y="80.9">GPIO23</text>
<text x="90.2" y="83.4">GPIO18</text>
<text x="161.9" y="82.7">GND</text>
<text x="175.8" y="78.3">GND</text>
<text x="175.8" y="80.9">nFLG</text>
<text x="182.2" y="80.9">EN</text>
<text x="42.4" y="86">GND</text>
<text x="42.4" y="88.5">GPIO4</text>
<text x="90.2" y="86">GPIO15</text>
<text x="93.2" y="88.5">GND</text>
<text x="233" y="89.1">GND</text>
<text x="248.3" y="89.1">GND</text>
<text x="42.4" y="91">GPIO3</text>
<text x="42.4" y="93.6">GPIO2</text>
<text x="90.1" y="93.6">SD_CLK</text>
<text x="90.2" y="91">GPIO14</text>
<text x="42.4" y="96.1">GND</text>
<text x="42.4" y="98.7">SD_CMD</text>
<text x="42.4" y="101.2">SD_DAT5</text>
<text x="89.1" y="98.7">SD_DAT3</text>
<text x="89.1" y="101.2">SD_DAT0</text>
<text x="93.2" y="96.1">GND</text>
<text x="42.4" y="103.7">GND</text>
<text x="42.4" y="106.3">SD_DAT4</text>
<text x="89.1" y="106.3">SD_DAT1</text>
<text x="93.2" y="103.7">GND</text>
<text x="162.2" y="102.5">+3.3V</text>
<text x="197.2" y="103.8">C135</text>
<text x="197.2" y="106.1">100n</text>
<text x="202.4" y="105.1">TRD0_P</text>
<text x="42.4" y="108.8">SD_DAT7</text>
<text x="42.4" y="111.4">SD_DAT6</text>
<text x="42.4" y="113.9">GND</text>
<text x="81.2" y="113.9">SD_VDD_Override</text>
<text x="89.1" y="108.8">SD_DAT2</text>
<text x="93.2" y="111.4">GND</text>
<text x="118.6" y="113.9">+5V</text>
<text x="168.1" y="110.4">D2</text>
<text x="168.1" y="112.7">LED Red</text>
<text x="192.4" y="113.2">GND</text>
<text x="42.4" y="116.4">VBAT</text>
<text x="42.4" y="119">GPIO_VREF(1.8v/3.3v_Input)</text>
<text x="85.9" y="119">+5v_(Input)</text>
<text x="86" y="116.4">SD_PWR_ON</text>
<text x="145.6" y="119">+3.3V</text>
<text x="42.4" y="121.5">SCL0</text>
<text x="42.4" y="124.1">SDA0</text>
<text x="85.9" y="121.5">+5v_(Input)</text>
<text x="85.9" y="124.1">+5v_(Input)</text>
<text x="166.9" y="120.3">R1</text>
<text x="166.9" y="122.7">1k</text>
<text x="42.4" y="126.6">+3.3v_(Output)</text>
<text x="42.4" y="129.1">+3.3v_(Output)</text>
<text x="42.4" y="131.7">+1.8v_(Output)</text>
<text x="85.9" y="126.6">+5v_(Input)</text>
<text x="85.9" y="129.1">+5v_(Input)</text>
<text x="85.9" y="131.7">+5v_(Input)</text>
<text x="159" y="129.1">U1</text>
<text x="220.6" y="131.7">+3.3V</text>
<text x="257.8" y="127.9">J9</text>
<text x="257.8" y="130.4">RJMG201K21120FR</text>
<text x="42.4" y="134.2">+1.8v_(Output)</text>
<text x="42.4" y="136.8">PWR_BUT</text>
<text x="84.3" y="134.2">WiFi_nDisable</text>
<text x="85.8" y="136.8">BT_nDisable</text>
<text x="154.2" y="134.2">nc</text>
<text x="159" y="134.2">74LVC1G07SE-7</text>
<text x="214.6" y="136.3">470R</text>
<text x="215.2" y="134">R19</text>
<text x="42.4" y="139.3">CC1</text>
<text x="42.4" y="141.8">CC2</text>
<text x="87.5" y="141.8">LED_nPWR</text>
<text x="87.9" y="139.3">nRPIBOOT</text>
<text x="155.6" y="143.7">GND</text>
<text x="214.6" y="144">470R</text>
<text x="215.2" y="141.7">R18</text>
<text x="221.8" y="139.3">+3.3V</text>
<text x="42.4" y="146.9">CAM_GPIO1</text>
<text x="42.4" y="144.4">GND</text>
<text x="84.5" y="146.9">PMIC_ENABLE</text>
<text x="86.6" y="144.4">CAM_GPIO0</text>
<text x="36.2" y="156.4">GND</text>
<text x="99.7" y="156.4">GND</text>
<text x="229.2" y="161.5">GND</text>
<text x="81.8" y="165.5">JST_SHBM04B-SRSS-TB</text>
<text x="128.8" y="166">SW2</text>
<text x="125.1" y="168.5">SW_DIP_x04</text>
<text x="40.6" y="177.4">SW1</text>
<text x="40.6" y="180.2">Right</text>
<text x="46.7" y="180.2">angle</text>
<text x="53.1" y="180.2">Tact</text>
<text x="58.2" y="180.2">button</text>
<text x="93.4" y="184.4">J4</text>
<text x="34.9" y="188.1">GND</text>
<text x="62.9" y="188.1">GND</text>
<text x="87" y="190.7">GND</text>
<text x="121.3" y="186.9">GND</text>
</g>
<g font-size="1.8" fill="#0f0f0f">
<text x="24.1" y="23.8">TRD1_P</text>
<text x="103.1" y="23.8">TRD3_P</text>
<text x="24.1" y="26.3">TRD1_N</text>
<text x="103.1" y="26.3">TRD3_N</text>
<text x="24.1" y="31.4">TRD0_N</text>
<text x="24.1" y="33.9">TRD0_P</text>
<text x="102.9" y="31.4">TRD2_N</text>
<text x="103.1" y="33.9">TRD2_P</text>
<text x="226.6" y="33.9">+3.3v</text>
<text x="250" y="33.9">+5v</text>
<text x="24.1" y="41.6">SYNC_OUT</text>
<text x="24.1" y="39">TACHO</text>
<text x="103.1" y="41.6">ETH_LEDG</text>
<text x="103.1" y="39">ETH_LEDY</text>
<text x="152.4" y="39">SD_DAT2</text>
<text x="152.4" y="41.6">SD_DAT3</text>
<text x="225.3" y="39">GPIO3</text>
<text x="225.3" y="36.5">GPIO2</text>
<text x="225.3" y="41.6">GPIO4</text>
<text x="252" y="41.6">GPIO14</text>
<text x="24.1" y="44.1">EEPROM_nWP</text>
<text x="102.9" y="44.1">PWM</text>
<text x="139.7" y="44.1">SD_PWR</text>
<text x="152.4" y="44.1">SD_CMD</text>
<text x="225.3" y="46.6">GPIO17</text>
<text x="252" y="44.1">GPIO15</text>
<text x="252" y="46.6">GPIO18</text>
<text x="24.1" y="49.2">GPIO26</text>
<text x="24.1" y="51.7">GPIO19</text>
<text x="103.4" y="51.7">GPIO21</text>
<text x="152.4" y="49.2">SD_CLK</text>
<text x="225.3" y="51.7">GPIO22</text>
<text x="225.3" y="49.2">GPIO27</text>
<text x="252" y="51.7">GPIO23</text>
<text x="24.1" y="56.8">GPIO6</text>
<text x="24.1" y="54.3">GPIO13</text>
<text x="103.4" y="56.8">GPIO16</text>
<text x="103.4" y="59.3">GPIO12</text>
<text x="103.4" y="54.3">GPIO20</text>
<text x="152.4" y="54.3">SD_DAT0</text>
<text x="152.4" y="56.8">SD_DAT1</text>
<text x="225.3" y="59.3">GPIO9</text>
<text x="225.3" y="56.8">GPIO10</text>
<text x="252" y="54.3">GPIO24</text>
<text x="252" y="59.3">GPIO25</text>
<text x="24.1" y="61.9">GPIO5</text>
<text x="24.1" y="64.4">ID_SD</text>
<text x="103.7" y="64.4">ID_SC</text>
<text x="225.3" y="61.9">GPIO11</text>
<text x="251.9" y="61.9">GPIO8</text>
<text x="251.9" y="64.4">GPIO7</text>
<text x="24.1" y="67">GPIO11</text>
<text x="24.1" y="69.5">GPIO9</text>
<text x="103.3" y="69.5">GPIO8</text>
<text x="103.3" y="67">GPIO7</text>
<text x="225.3" y="69.5">GPIO5</text>
<text x="225.6" y="67">ID_SD</text>
<text x="252.3" y="67">ID_SC</text>
<text x="24.1" y="74.6">GPIO10</text>
<text x="24.1" y="77.1">GPIO22</text>
<text x="103.4" y="72">GPIO25</text>
<text x="103.4" y="77.1">GPIO24</text>
<text x="163.8" y="74.6">SD_PWR</text>
<text x="225.3" y="72">GPIO6</text>
<text x="225.3" y="74.6">GPIO13</text>
<text x="225.3" y="77.1">GPIO19</text>
<text x="252" y="72">GPIO12</text>
<text x="252" y="77.1">GPIO16</text>
<text x="24.1" y="79.7">GPIO27</text>
<text x="24.1" y="82.2">GPIO17</text>
<text x="103.4" y="82.2">GPIO18</text>
<text x="103.4" y="79.7">GPIO23</text>
<text x="189.9" y="79.7">SD_PWR_ON</text>
<text x="225.3" y="79.7">GPIO26</text>
<text x="252" y="82.2">GPIO21</text>
<text x="252" y="79.7">GPIO20</text>
<text x="24.1" y="87.3">GPIO4</text>
<text x="24.1" y="89.8">GPIO3</text>
<text x="103.4" y="84.7">GPIO15</text>
<text x="103.4" y="89.8">GPIO14</text>
<text x="24.1" y="92.4">GPIO2</text>
<text x="103.3" y="92.4">SD_CLK</text>
<text x="24.1" y="97.4">SD_CMD</text>
<text x="103.6" y="100">SD_DAT0</text>
<text x="103.6" y="97.4">SD_DAT3</text>
<text x="103.6" y="105.1">SD_DAT1</text>
<text x="103.6" y="107.6">SD_DAT2</text>
<text x="202.3" y="107.6">TRD0_N</text>
<text x="202.4" y="112.7">TRD1_P</text>
<text x="13.3" y="117.8">+3.3v</text>
<text x="25.4" y="117.8">GPIO_VREF</text>
<text x="25.9" y="115.2">VBAT</text>
<text x="102.7" y="117.8">+5v</text>
<text x="102.9" y="115.2">SD_PWR_ON</text>
<text x="202.3" y="115.2">TRD1_N</text>
<text x="26.7" y="125.4">+3.3v</text>
<text x="202.3" y="122.8">TRD2_N</text>
<text x="202.4" y="120.3">TRD2_P</text>
<text x="26.7" y="130.5">+1.8v</text>
<text x="106" y="130.5">WL_nDis</text>
<text x="138.4" y="130.5">nPWR_LED</text>
<text x="202.3" y="130.5">TRD3_N</text>
<text x="202.4" y="127.9">TRD3_P</text>
<text x="27.7" y="135.5">PWR_BUT</text>
<text x="105.4" y="135.5">BT_nDis</text>
<text x="27.9" y="138.1">CC1</text>
<text x="27.9" y="140.6">CC2</text>
<text x="104.1" y="140.6">nPWR_LED</text>
<text x="104.1" y="138.1">nRPIBOOT</text>
<text x="202.8" y="138.1">ETH_LEDG</text>
<text x="104.1" y="145.7">PMIC_ENABLE</text>
<text x="202.9" y="145.7">ETH_LEDY</text>
<text x="30.5" y="172.4">PWR_BUT</text>
<text x="138.9" y="172.4">nRPIBOOT</text>
<text x="67.3" y="174.9">VBAT</text>
<text x="79.4" y="174.9">PWM</text>
<text x="139" y="174.9">EEPROM_nWP</text>
<text x="139.6" y="177.5">WL_nDis</text>
<text x="139.9" y="180">BT_nDis</text>
</g>
<g font-size="1.8" fill="#a90000">
<text x="39.9" y="21.3">2</text>
<text x="39.9" y="23.9">4</text>
<text x="98.4" y="21.3">1</text>
<text x="98.4" y="23.9">3</text>
<text x="39.9" y="26.4">6</text>
<text x="39.9" y="29">8</text>
<text x="98.4" y="26.4">5</text>
<text x="98.4" y="29">7</text>
<text x="39.3" y="31.5">10</text>
<text x="39.3" y="34">12</text>
<text x="97.7" y="34">11</text>
<text x="98.4" y="31.5">9</text>
<text x="237.4" y="34">1</text>
<text x="246.3" y="34">2</text>
<text x="39.3" y="36.6">14</text>
<text x="39.3" y="39.1">16</text>
<text x="39.3" y="41.7">18</text>
<text x="97.7" y="36.6">13</text>
<text x="97.7" y="39.1">15</text>
<text x="97.7" y="41.7">17</text>
<text x="162.5" y="39.1">1</text>
<text x="162.5" y="41.7">2</text>
<text x="237.4" y="36.6">3</text>
<text x="237.4" y="39.1">5</text>
<text x="237.4" y="41.7">7</text>
<text x="246.3" y="36.6">4</text>
<text x="246.3" y="39.1">6</text>
<text x="246.3" y="41.7">8</text>
<text x="39.3" y="44.2">20</text>
<text x="39.3" y="46.7">22</text>
<text x="97.7" y="44.2">19</text>
<text x="97.7" y="46.7">21</text>
<text x="162.5" y="44.2">3</text>
<text x="162.5" y="46.7">4</text>
<text x="236.8" y="46.7">11</text>
<text x="237.4" y="44.2">9</text>
<text x="245.7" y="44.2">10</text>
<text x="245.7" y="46.7">12</text>
<text x="39.3" y="49.3">24</text>
<text x="39.3" y="51.8">26</text>
<text x="97.7" y="49.3">23</text>
<text x="97.7" y="51.8">25</text>
<text x="162.5" y="49.3">5</text>
<text x="162.5" y="51.8">6</text>
<text x="236.8" y="49.3">13</text>
<text x="236.8" y="51.8">15</text>
<text x="245.7" y="49.3">14</text>
<text x="245.7" y="51.8">16</text>
<text x="39.3" y="54.4">28</text>
<text x="39.3" y="56.9">30</text>
<text x="39.3" y="59.4">32</text>
<text x="97.7" y="54.4">27</text>
<text x="97.7" y="56.9">29</text>
<text x="97.7" y="59.4">31</text>
<text x="161.9" y="59.4">10</text>
<text x="162.5" y="54.4">7</text>
<text x="162.5" y="56.9">8</text>
<text x="236.8" y="54.4">17</text>
<text x="236.8" y="56.9">19</text>
<text x="236.8" y="59.4">21</text>
<text x="245.7" y="54.4">18</text>
<text x="245.7" y="56.9">20</text>
<text x="245.7" y="59.4">22</text>
<text x="39.3" y="62">34</text>
<text x="39.3" y="64.5">36</text>
<text x="97.7" y="62">33</text>
<text x="97.7" y="64.5">35</text>
<text x="162.5" y="62">9</text>
<text x="201.3" y="62">11</text>
<text x="236.8" y="62">23</text>
<text x="236.8" y="64.5">25</text>
<text x="245.7" y="62">24</text>
<text x="245.7" y="64.5">26</text>
<text x="39.3" y="67.1">38</text>
<text x="39.3" y="69.6">40</text>
<text x="97.7" y="67.1">37</text>
<text x="97.7" y="69.6">39</text>
<text x="236.8" y="67.1">27</text>
<text x="236.8" y="69.6">29</text>
<text x="245.7" y="67.1">28</text>
<text x="245.7" y="69.6">30</text>
<text x="39.3" y="72.1">42</text>
<text x="39.3" y="74.7">44</text>
<text x="39.3" y="77.2">46</text>
<text x="97.7" y="72.1">41</text>
<text x="97.7" y="74.7">43</text>
<text x="97.7" y="77.2">45</text>
<text x="173.3" y="74.7">1</text>
<text x="173.3" y="77.2">2</text>
<text x="186" y="74.7">5</text>
<text x="236.8" y="72.1">31</text>
<text x="236.8" y="74.7">33</text>
<text x="236.8" y="77.2">35</text>
<text x="245.7" y="72.1">32</text>
<text x="245.7" y="74.7">34</text>
<text x="245.7" y="77.2">36</text>
<text x="39.3" y="79.8">48</text>
<text x="39.3" y="82.3">50</text>
<text x="97.7" y="79.8">47</text>
<text x="97.7" y="82.3">49</text>
<text x="173.3" y="79.8">3</text>
<text x="186" y="79.8">4</text>
<text x="236.8" y="79.8">37</text>
<text x="236.8" y="82.3">39</text>
<text x="245.7" y="79.8">38</text>
<text x="245.7" y="82.3">40</text>
<text x="39.3" y="84.8">52</text>
<text x="39.3" y="87.4">54</text>
<text x="39.3" y="89.9">56</text>
<text x="97.7" y="84.8">51</text>
<text x="97.7" y="87.4">53</text>
<text x="97.7" y="89.9">55</text>
<text x="39.3" y="92.5">58</text>
<text x="39.3" y="95">60</text>
<text x="97.7" y="92.5">57</text>
<text x="97.7" y="95">59</text>
<text x="39.3" y="97.5">62</text>
<text x="39.3" y="100.1">64</text>
<text x="97.7" y="97.5">61</text>
<text x="97.7" y="100.1">63</text>
<text x="39.3" y="102.6">66</text>
<text x="39.3" y="105.2">68</text>
<text x="39.3" y="107.7">70</text>
<text x="97.7" y="102.6">65</text>
<text x="97.7" y="105.2">67</text>
<text x="97.7" y="107.7">69</text>
<text x="39.3" y="110.2">72</text>
<text x="39.3" y="112.8">74</text>
<text x="97.7" y="110.2">71</text>
<text x="97.7" y="112.8">73</text>
<text x="39.3" y="115.3">76</text>
<text x="39.3" y="117.9">78</text>
<text x="97.7" y="115.3">75</text>
<text x="97.7" y="117.9">77</text>
<text x="39.3" y="120.4">80</text>
<text x="39.3" y="122.9">82</text>
<text x="39.3" y="125.5">84</text>
<text x="97.7" y="120.4">79</text>
<text x="97.7" y="122.9">81</text>
<text x="97.7" y="125.5">83</text>
<text x="39.3" y="128">86</text>
<text x="39.3" y="130.6">88</text>
<text x="97.7" y="128">85</text>
<text x="97.7" y="130.6">87</text>
<text x="39.3" y="133.1">90</text>
<text x="39.3" y="135.6">92</text>
<text x="97.7" y="133.1">89</text>
<text x="97.7" y="135.6">91</text>
<text x="151.7" y="133.1">1</text>
<text x="39.3" y="138.2">94</text>
<text x="39.3" y="140.7">96</text>
<text x="39.3" y="143.3">98</text>
<text x="97.7" y="138.2">93</text>
<text x="97.7" y="140.7">95</text>
<text x="97.7" y="143.3">97</text>
<text x="38.7" y="145.8">100</text>
<text x="97.7" y="145.8">99</text>
<text x="91.4" y="172.5">1</text>
<text x="125" y="172.5">1</text>
<text x="135.2" y="172.5">8</text>
<text x="91.4" y="175">2</text>
<text x="91.4" y="177.5">3</text>
<text x="125" y="175">2</text>
<text x="125" y="177.5">3</text>
<text x="135.2" y="177.5">6</text>
<text x="135.2" y="175">7</text>
<text x="91.4" y="180.1">4</text>
<text x="125" y="180.1">4</text>
<text x="135.2" y="180.1">5</text>
</g>
<g font-size="1.8" fill="#0000c2">
<text x="119.6" y="25.2">Activity</text>
<text x="127.6" y="25.2">LED</text>
<text x="174.6" y="118.5">PWR LED</text>
<text x="115.6" y="123.6">Not</text>
<text x="120" y="123.6">Fitted</text>
<text x="126.5" y="123.6">header</text>
<text x="24.6" y="162.3">Force</text>
<text x="31" y="162.3">RPIBOOT</text>
<text x="40.2" y="162.3">=</text>
<text x="43" y="162.3">Jumper</text>
<text x="51" y="162.3">Pins</text>
<text x="56.2" y="162.3">1-2</text>
<text x="107.3" y="169.9">FAN connector</text>
</g>
<g font-size="1.8" fill="#725600">
<text x="17.1" y="65.6">ID_SD</text>
<text x="115.8" y="65.6">ID_SC</text>
<text x="19" y="124.1">SDA0</text>
<text x="19" y="121.5">SCL0</text>
<text x="20" y="141.8">CC2</text>
<text x="20" y="139.3">CC1</text>
<text x="19.6" y="146.9">CAM_GPIO1</text>
<text x="118.3" y="144.4">CAM_GPIO0</text>
<text x="73.3" y="173.6">+5v</text>
</g>
<g font-size="1.8" fill="#840084">
<text x="59.8" y="80.9">2x</text>
<text x="63.2" y="80.9">10164227-1001A1RLF</text>
<text x="67.7" y="78.3">Amphenol</text>
</g>
<g font-size="1.8" fill="#989898">
<text x="67.8" y="178.8">BT301</text>
<text x="79.4" y="180">TACHO</text>
<text x="67.8" y="181.1">Battery_Cell</text>
</g>
<g font-size="1.4" fill="#a90000">
<text x="232.6" y="100.1">P6</text>
<text x="232.6" y="105.2">P2</text>
<text x="232.6" y="107.7">P3</text>
<text x="232.6" y="112.8">P4</text>
<text x="232.6" y="115.3">P5</text>
<text x="232.6" y="120.4">P7</text>
<text x="232.6" y="122.9">P8</text>
<text x="151.2" y="130.6">2</text>
<text x="157.2" y="128.9" transform="rotate(-90 157.2 128.9)">5</text>
<text x="161.3" y="130.6">4</text>
<text x="232.1" y="130.6">P10</text>
<text x="232.6" y="128">P9</text>
<text x="157.2" y="134" transform="rotate(-90 157.2 134)">3</text>
<text x="232.7" y="135.6">L4</text>
<text x="232.7" y="143.3">L2</text>
<text x="232.7" y="138.2">L3</text>
<text x="232.7" y="145.8">L1</text>
<text x="232.6" y="156">P1</text>
<text x="232.6" y="150.9">S1</text>
<text x="232.6" y="153.4">S2</text>
</g>
<g font-size="1.4" fill="#006464">
<text x="237.2" y="101.1">TCT</text>
<text x="237.2" y="106.1">TD1+</text>
<text x="237.2" y="108.7">TD1-</text>
<text x="237.2" y="113.8">TD2+</text>
<text x="237.2" y="116.3">TD2-</text>
<text x="237.2" y="121.4">TD3+</text>
<text x="237.2" y="123.9">TD3-</text>
<text x="158.2" y="127.8" transform="rotate(-90 158.2 127.8)">VCC</text>
<text x="237.2" y="131.5">TD4-</text>
<text x="237.2" y="129">TD4+</text>
<text x="158.2" y="137.2" transform="rotate(-90 158.2 137.2)">GND</text>
<text x="237.2" y="151.9">SHIELD</text>
<text x="237.2" y="154.4">SHIELD__1</text>
<text x="237.2" y="156.9">GND</text>
</g>
<g font-size="1.4" fill="#840000">
<text x="245.1" y="137.2">GREEN</text>
<text x="245.1" y="144.8">GREEN</text>
</g>
</svg>
